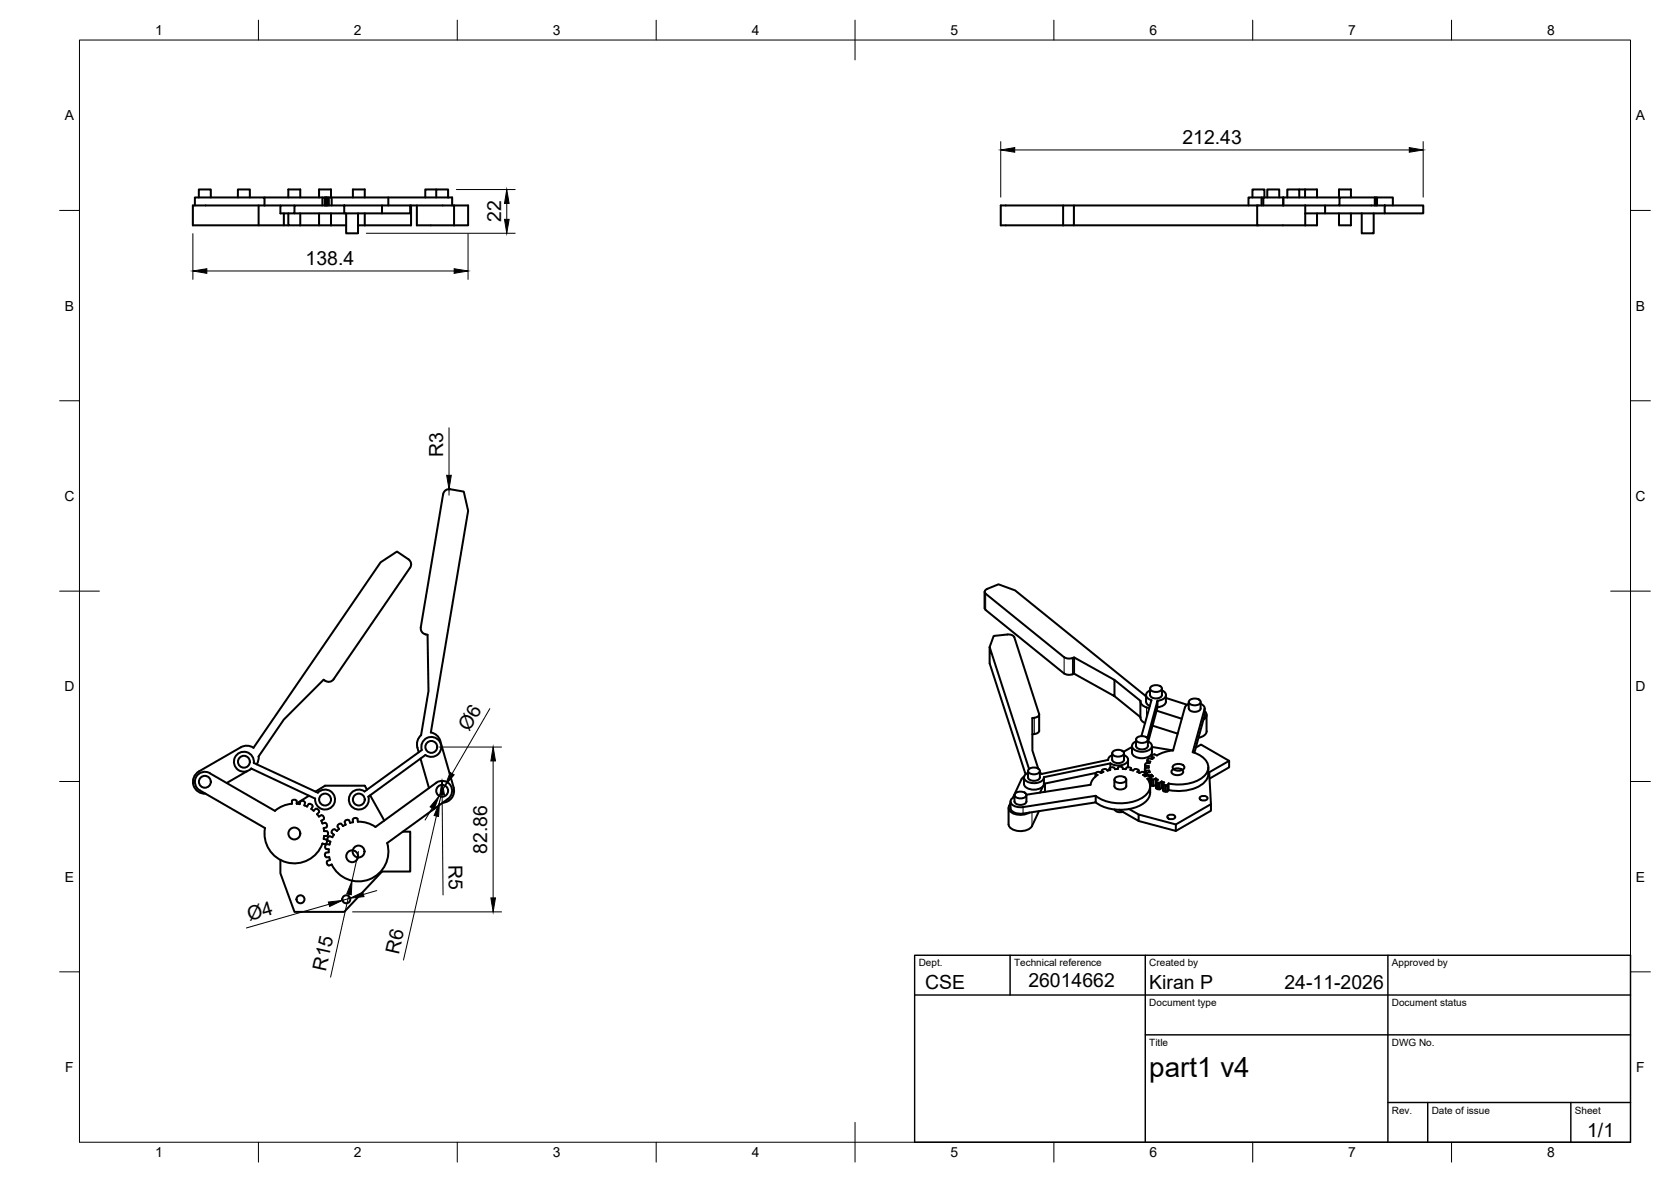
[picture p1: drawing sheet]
<svg xmlns="http://www.w3.org/2000/svg" width="420mm" height="297mm" viewBox="0 0 420 297" stroke-linecap="round" stroke-linejoin="round" font-family="sans-serif">
<!-- layer: Visible -->
<g fill="none" stroke="#000" stroke-width=".51">
<path d="M49 51.6v-2h17.5v2M50 49.6v-2h3v2M59.8 49.6v-2h3v2M65 51.6v5M66.5 51.6h4M66.5 49.6h14.6M66.5 51.6h-18v5h22.9M71.4 53.6v3h1.1M72.5 49.6v-2h3v2M72.5 53.6v3h3M74 51.6h-3.5v2h3.5v-2h12.6M74 53.6h12.6"/>
<path d="M75.5 53.6v3M75.5 56.6h4.7M80.2 49.6v-2h3v2M80.2 53.6v3h3M81.7 49.6h-.6v2M81.7 51.6v-2v2M81.7 49.6h.3v2M82 49.6h.1v2M82.1 49.6h.2v2M82.3 49.6h.4v2M82.7 49.6h.7v2M83.2 56.6h3.8"/>
<path d="M83.2 53.6v3M83.4 49.6h29.2M86.6 51.6h9.5v2h-9.5zM87 53.6v5h3v-5M88.7 49.6v-2h3v2M90 56.6h1.7M91.7 53.6v3M96.1 51.6h7v2h-7M97.6 49.6v2M103.1 51.6h11.1M103.4 51.6v5h-11.7M104.8 51.6v5h9.4"/>
<path d="M109.7 49.6v-2h3v2M109.7 47.6h-2.8v2M112.6 49.6h1.1v2M114.2 51.6h3.5v5h-3.5M114.2 51.6v5M267.3 51.6h-15.7v5h15.7M270 51.6h-2.7v5M270 56.6h46.1M314.9 49.6v-2h3v2M316.1 56.6h12.1M316.1 51.6h12.1M316.1 51.6h-46.1v5h-2.7"/>
<path d="M316.1 51.6v5M317.2 49.6h-3.3v2M317.6 49.6h-.4v2M318.6 49.6v-2h3v2M322.6 49.6v2M322.7 49.6h-5.1v2M322.7 49.6h14.1M323.7 49.6v-2h3v2M326.7 47.6h1.4M328.1 47.6h3.1v2M328.1 47.6v2M328.2 51.6v5"/>
<path d="M331.2 53.6v3h-3M333.2 51.6v2h-5M333.2 53.6h15M336.7 49.6v-2h3v2M336.7 53.6v3h3v-3M336.8 51.6h11.4M342.4 53.6v5h3v-5M345.7 49.6h-8.9v2h-8.6M345.7 49.6h.3v2M345.7 49.6v2M346 49.6h.2v2M346.2 49.6h4v2"/>
<path d="M348.2 51.6h9.7v2h-9.7zM103.1 142.7l-19.2 28a1.63 1.63 0 0 1-2.5 .1l-10 10-6.4 9.3M103.1 142.7a1.49 1.49 0 0 0-.4-2.1l-2.9-2-4.1 2.7-32 46.6M107 159.4l.5 .1 .2 14.2-1.8 11M107 159.4a1.52 1.52 0 0 1-1.2-1.7l5.6-33.5a1.49 1.49 0 0 1 1.8-1.3l3.4 .6 1.1 4.9-9.4 55.7a3 3 0 0 1 2.4 2.1l3.4 11.7M247.6 148.7v4.1M247.6 152.8l.3 .5 19.7 16M248.2 148l2.9-1.2 4.1 1.6 32.8 26.5 .2-.1M248.2 148a.71 .71 0 0 0-.5 1l19.9 16.2M248.8 162.6l1.1-2.8 3.9-.4a1.4 1.4 0 0 1 1.2 .7l6.3 19.3a.94 .94 0 0 1-1.2 1M261.3 179.5v4.1a1.17 1.17 0 0 1-1.2 .9M267.6 165.1l.7 .4 1.4-.1"/>
<path d="M267.6 169.2l.7 .4 1.4-.2M270.1 165.2l10.1 5.7v4l-10.1-5.6zM270.1 165.2l-.4 .2M270.1 169.3l-.4 .2M280.2 170.9l6.6 5.2a1.68 1.68 0 0 0 1.5 1.7M280.2 174.9l6.5 5.3M286.7 176.3l.1 4.4 .4 .6 .7 .4M288.2 174.7v1.6a1.38 1.38 0 0 0 .9 1.1M288.3 177.8l.6 .2M289.2 173v1.7a1.73 1.73 0 0 0 3 0v-1.7M289.2 173.5a1.16 1.16 0 0 0-1 1.1 1.16 1.16 0 0 0 .9 1.2l.4 .2-2.5 9M289.3 172.7a1.95 1.95 0 0 1 2.8 .2 1.29 1.29 0 0 1-1.7 1 .9 .9 0 0 1-.9-.3 .9 .9 0 0 1-.2-.9z"/>
<path d="M290.8 178.6l6.3 2M292.2 173.5a1.18 1.18 0 0 1 1 1.2 1.18 1.18 0 0 1-1.1 1.1l-1 .3M293.2 174.7v1.6a2.01 2.01 0 0 1-2.1 1.4M293.2 175.4l5.3 1.7M297.9 177.8l-2.9 10.8M298.9 176.4v1.6a1.73 1.73 0 0 0 3 0M298.9 176.9l-.6 .4-.4 .5M299.1 176a1.95 1.95 0 0 1 2.8 .3 1.29 1.29 0 0 1-1.7 .9 .9 .9 0 0 1-1-.2 .9 .9 0 0 1-.1-1zM301.9 176.4v1.6M301.9 176.9a1.26 1.26 0 0 1 1 1.4l-3 10.7a5 5 0 0 1 3.9 3.7 3.9 3.9 0 0 1-2.6 3.4 11.9 11.9 0 0 1-7.4 .8M302.9 178v1.9l-2.6 9.3M302.9 178.7a1.22 1.22 0 0 1-.3 2.1"/>
<path d="M303.4 179.7v4.1M50 193.9a3 3 0 0 0-1.4 3.4 3 3 0 0 0 3.1 2.2M62.1 193.8l-5.1 3M63.2 193.2l-.2 .1M63.7 187.9a3 3 0 0 0-3.1-.1l-10.6 6.1M65 190.1l-.1 1.2-.4 .8M77.7 200l-3.1 1.9M79.9 199.2l-16.1-7.5a2.51 2.51 0 0 0-2.9-2.7 2.51 2.51 0 0 0-1.8 3.6 2.51 2.51 0 0 0 4.1 .5l16 7.6M79.9 199.2a2.51 2.51 0 0 1 4 .5 2.51 2.51 0 0 1-1.7 3.7 2.51 2.51 0 0 1-3-2.7M92.3 198.4l-.6-1h-10l-2.4 1.5M93.1 199.9l3.5 6.3M104.9 187.9l.4 1.1"/>
<path d="M105.7 190.6l2.2 7.4M105.9 184.7a3 3 0 0 0-.9 3.2M106 188.5l-14.3 10.4a2.51 2.51 0 0 0-3.9 1.3 2.51 2.51 0 0 0 2.4 3.2 2.51 2.51 0 0 0 2.4-3.2l14.4-10.5M106.1 188.5a2.51 2.51 0 0 1 2.3-3.3 2.51 2.51 0 0 1 2.4 3.3 2.51 2.51 0 0 1-3.8 1.2M114.1 197.9a3 3 0 0 1-2.8 3.8M255.1 199.8v1.6a1.73 1.73 0 0 0 3 0v-1.6M255.3 199.4a1.95 1.95 0 0 1 2.8 .3 1.29 1.29 0 0 1-1.7 .9 .9 .9 0 0 1-1-.2 .9 .9 0 0 1-.1-1zM257.5 195.4v1.6a2.21 2.21 0 0 0 2.5 1.4 2.21 2.21 0 0 0 2.5-1.4v-1.6M257.5 195.1l-.6 .7-2.2 4.7M258.5 194.2a1.16 1.16 0 0 0-1 1.1 1.16 1.16 0 0 0 .9 1.2 3.3 3.3 0 0 0 4-.9l.1-.3M258.5 193.7v1.7a1.73 1.73 0 0 0 3 0v-1.7M258.6 193.4a1.95 1.95 0 0 1 2.9 .2 1.29 1.29 0 0 1-1.7 1 .9 .9 0 0 1-1-.3 .9 .9 0 0 1-.2-.9z"/>
<path d="M258.7 193.2l-9.9-30.6v4.1l9.1 27.9M260.1 180.4l-.5 .1v8.1l1.4 4.5M260.1 184.5h-.5M262.2 197.6l-.7 1.6M262.6 196.9l-.1 .2M262.7 196.9v2.1M275.4 194.4l.6 .3-1.2 1.2-.6 1.3-16.1 2.5M275.5 194.3l-13 2.7M277.1 194.2v-.6l.3 .4-.6 .3-.5-.3h-.4l-.5 .4v.8M277.1 193.6l.1-.2 .9-.1 .4 .3M277.1 193.9l-.6 .1M278.6 190.9l-16.6 3.6-.5-.3"/>
<path d="M279 193.5v-.5l.2 .5-.7 .1M279 193l.7-.2 .4 .1 .3 .4 .7-.1v-.4l.8-.1 .4 .1v.4a.74 .74 0 0 0 1-.3h.8l.3 .1v.5M279 193.5l-.5 .1M279.2 192.9v-1.1l-16.7 3.5M279.6 189.3v1.6M279.6 189.8a1.39 1.39 0 0 0-1 1.1M279.8 188.9a1.95 1.95 0 0 1 2.8 .3 1.29 1.29 0 0 1-1.7 .9 .9 .9 0 0 1-.9-.2 .9 .9 0 0 1-.2-1zM280.2 195.9v1.6a1.73 1.73 0 0 0 3 0v-1.6M280.4 195.5a1.95 1.95 0 0 1 2.8 .3 1.29 1.29 0 0 1-1.7 1 .9 .9 0 0 1-1-.3 .9 .9 0 0 1-.1-1zM282.6 189.3v1.6a1.73 1.73 0 0 1-2.9 0M282.7 189.8a1.16 1.16 0 0 1 1 1.1 1.16 1.16 0 0 1-1 1.1l-1.5 .4-1.1-.2-.9-.4M283.6 190.9v1.7"/>
<path d="M283.7 192.6l-.1 .2M284.4 193l-.2 .5a.87 .87 0 0 0 1.1-.2l.9 .1 .1 .2v.6M284.6 187.5v1.6a2.21 2.21 0 0 0 2.5 1.4 2.21 2.21 0 0 0 2.5-1.4v-1.6M284.6 187.7l-2.1 1.2M285.6 186.3a1.18 1.18 0 0 0-1 1.2 1.18 1.18 0 0 0 1.1 1.1 3.5 3.5 0 0 0 3.8-.7 1.14 1.14 0 0 0-.9-1.6M285.6 185.9v1.6a1.73 1.73 0 0 0 3 0v-1.6M285.8 185.5a1.95 1.95 0 0 1 2.8 .2 1.29 1.29 0 0 1-1.7 1 .9 .9 0 0 1-1-.3 .9 .9 0 0 1-.1-.9zM286.3 193.6l-.3 .4 .6 .2 .5-.2 .8 .2 .1 .9M287.9 195.1l.6-.2 .7 .3-.1 1.8M287.9 193.2v1.1M287.9 192.2l.2 .8M287.9 193.5l.3 .2v1.3"/>
<path d="M288 194.4l-.6 .3 .5 .4M288.1 192.4l.7 .1v.4M288.2 193.7l.7-.1v.5M288.3 194.4l.2 .5M288.5 191v.8M288.5 185.5l2.5-9.4v1.6l-2.3 8.7M288.5 194.7l.3 .3M288.5 191.2l.7 .2-.2 .4-.7-.1-.3 .2-.1 1.3M288.8 192.9l-.7 .1-.2 .2v1M288.8 192.8v.1M288.9 193.6l.2 .4-.7 .2-.1 .8M289.1 195.5l-.6 .2a2.98 2.98 0 0 1-1.1 4.7 11.3 11.3 0 0 1-11.9-.4"/>
<path d="M289.2 195.2l-.1 1.8M289.2 197.6a4.4 4.4 0 0 1-3.3 5.2 11.3 11.3 0 0 1-10.4-1.2M289.3 196.4h-.1M289.3 195.3v.3M289.5 190.1l.6 .3-.4 .4-.7-.2-.3 .1-.2 .3v.8M289.6 194.7l.3 .4-.6 .2v1.9v-1.6l.3 .2M289.6 194.7l-.8 .1M289.6 194.7v.5M289.6 187.7l5.3 .9M289.8 182.4l6.3 2M290 195.9l-.4-.1v1.6l-.3-.2M290.6 195.6l-.6 .3v1.6l-.4-.1"/>
<path d="M290.6 195.6v1.7l-.6 .2M290.6 195.6l.5 .4-.4 .3 .1 1.9v-1.7l.4 .2M290.6 197.3h.1M290.7 196.3l.1 .2M291.2 198.3l.4 .1v-1.7l.5-.3v1.6l-.5 .4M291.6 196.7h-.4v1.6l-.4-.1M292.1 196.4l.6 .2-.3 .4v1.7l.3 .2v-1.7l.4 .1M292.1 198l.3 .1M292.4 197l.3 .2M293.5 197.3h-.4v1.7l-.4-.1M293.8 196.9l-.3 .4v1.6l-.4 .1M293.8 196.9v1.6l-.3 .4"/>
<path d="M294.7 193.6a1.95 1.95 0 0 1 2.8 .2 1.29 1.29 0 0 1-1.7 1 .9 .9 0 0 1-1-.3 .9 .9 0 0 1-.1-.9zM295 188.6l-2.5 .5-1.6 .8-.6-.3h-.4l-.3 .3-.1 .8M295 192.4a1.95 1.95 0 0 1 2.8 .3 1.29 1.29 0 0 1-1.7 1 .9 .9 0 0 1-1-.3 .9 .9 0 0 1-.1-1zM300.7 187.9l1.3-.8 7.1 4.1v1.6l-5 2.9M303.4 183.8a2.14 2.14 0 0 1-2 1.6M303.8 194.5a4.7 4.7 0 0 1-3.9 3.8l-3.4 .5-2.7-.3M303.8 192.8v1.7M309.1 191.2l-5.1 2.9 .5 9.6-8.8 5.1M69.1 203.8l-16.3-9.5a2.51 2.51 0 0 0-3.5 .9 2.51 2.51 0 0 0 .9 3.4l16.4 9.5a7.5 7.5 0 0 0 5.4 8.6 7.5 7.5 0 0 0 9.1-4.7l.7 .2 .3-.3 .2-.5-.2-.4-.7-.2 .1-.7h.8l.2-.4v-.5l-.2-.3h-.8l-.1-.8 .7-.2 .2-.4-.2-.5-.3-.3-.7 .2-.3-.6 .6-.4 .1-.4-.3-.5-.4-.2-.6 .4M77.2 202.7l.4-.7h.4l.5 .3 .2 .3-.4 .7 .6 .4 .5-.5 .4 .1 .4 .4 .1 .4-.6 .5 .5 .6M77.2 202.7l-.7-.3 .2-.7-.3-.4-.5-.1-.4 .1-.1 .8-.8-.1v-.8l-.3-.2h-.6l-.3 .2v.8l-2 .4-2.3 1.4M83.6 210.4l-.7-.3-.4 .2-.2 .5 .1 .4 .7 .3-.2 .7-.8-.1-.3 .3-.1 .5 .2 .4 .8 .1v.8l-.8 .1-.2 .3v.5l.3 .4 .8-.1"/>
<path d="M85.3 208.3l-.6 .5-.6-.4-.4 .1-.3 .4v.4l.6 .5-.4 .6M86.3 207.6l-.5-.6h-.4l-.4 .3-.2 .4 .5 .6M88 206.8l-.2-.7-.9 .1-.3 .3 .3 .7-.6 .4M88 206.8l.8-.2-.1-.7 .3-.3 .5-.1 .4 .2 .1 .8 2 .2 2.4 1.1 15.3-11.1a2.5 2.5 0 0 1 3.5 .6 2.5 2.5 0 0 1-.5 3.5l-15.4 11.1a7.5 7.5 0 0 1-4.4 9.1 7.5 7.5 0 0 1-9.5-3.8l-.7 .3-.4-.2-.2-.5 .1-.4 .8-.3-.2-.7M101.3 209h1.8v10h-7l-9.5 10.2h-12.6l-3.5-9.7v-3.4M253.6 203.1v4a2.44 2.44 0 0 0 2.6 1.7 3.4 3.4 0 0 0 3.3-1.2l1.7-3.8M254.1 201.4v1.6a2.53 2.53 0 0 0 3.1 1.4M254.1 201.8l-.4 .8a1.59 1.59 0 0 0 1.5 2l1.9 .1 1.7-.5M255.1 200.3a1.17 1.17 0 0 0-1 1.1 1.17 1.17 0 0 0 1 1.2l1 .2h1.1l18.3-2.8v1.6l-18.3 2.9M280.2 203.4a1.81 1.81 0 0 0 2.2 .6M281.4 203.5l4.9 2.8v-1.6l9.4 2.5M283.9 203.3l2.4 1.4"/>
<path d="M293.6 205.1l.9-.4a.73 .73 0 0 1 .9 .8l-.9 .4a.73 .73 0 0 1-.9-.8zM301.7 200.4l.9-.4a.73 .73 0 0 1 1 .8l-1 .4a.73 .73 0 0 1-.9-.8zM304.5 202.1l-8.8 5.1v1.6l-9.4-2.5"/>
<circle cx="51.5" cy="196.5" r="1.49"/>
<circle cx="61.3" cy="191.4" r="1.49"/>
<circle cx="108.4" cy="187.7" r="1.49"/>
<circle cx="111.2" cy="198.7" r="1.49"/>
<circle cx="74" cy="209.5" r="1.49"/>
<circle cx="81.7" cy="200.9" r="1.49"/>
<circle cx="88.6" cy="215.2" r="1.49"/>
<circle cx="90.2" cy="214" r="1.49"/>
<circle cx="90.2" cy="200.9" r="1.49"/>
<circle cx="75.6" cy="226" r="1.01"/>
<circle cx="87.1" cy="226" r="1.01"/>
</g>
<!-- layer: Visible Narrow -->
<path d="M247.8 149.2v4.1M267.6 165.2v4.1M269.7 165.4v4.1M288.3 177.8v2.6M302.9 178.3v1.6M260.1 180.4v4.1M262.6 196.9v2.1M257.2 202.8v1.7M259.5 204.1v3.5" fill="none" stroke="#000" stroke-width=".25"/>
<!-- layer: BORDER -->
<g fill="none" stroke="#000" stroke-width=".25">
<path d="M20 10.1h390v276.9h-390zM65 5.1v5M115 5.1v5M165 5.1v5M215 5.1v10M265 5.1v5M315 5.1v5M365 5.1v5M15 52.9h5M410 52.9h5M15 100.7h5M410 100.7h5"/>
<path d="M15 148.6h10M405 148.6h10M15 196.4h5M410 196.4h5M15 244.2h5M410 244.2h5M65 287v5M115 287v5M165 287v5M215 282.1v9.9M265 287v5M315 287v5"/>
<path d="M365 287v5"/>
</g>
<!-- layer: TITLEBLOCK -->
<path d="M230 240.1h180v46.9h-180zM230 250h180M254 240.1v9.9M288 240.1v46.9M349 240.1v46.9M288 260.1h122M349 277.1h61M359 277.1v9.9M395 277.1v9.9" fill="none" stroke="#000" stroke-width=".36"/>
<!-- layer: FD_Dimensions -->
<g fill="none" stroke="#000" stroke-width=".25">
<path d="M251.6 35.6v13.9M255.1 37.7h99.3M357.8 35.6v13.9M48.5 58.7v11.5M92.1 58.6h37.4M114.8 47.6h14.7M117.7 58.7v11.5M127.4 51.1v4M52 68.1h62.2M112.9 107.5v12M112.9 122.9v1.5M123.2 178.1l-9.5 16.3"/>
<path d="M110.5 187.7h15.6M111.2 199.7l.2 25.2M111.2 198.7l-.7 3M111.9 197.4l-1.5 2.6M124 191.2v34.4M90.1 214l-1.6 7.3M108.6 203.1l-1.7 3M109.7 205.1l-8.2 36.2M82.7 227.3l-20.7 5.9M87.8 224.7l-4.7 20.9M88 225.7l-1.9 .6M88.6 229.2h37.5"/>
<path d="M94.7 223.8l-3.3 1"/>
</g>
<g fill="#000" stroke="#000" stroke-width=".25">
<path d="M251.6 37.7l3.5-.6v1.2zM354.4 37.1l3.4 .6-3.4 .6zM126.9 55.1h1.1l-.6 3.5zM127.4 47.6l.6 3.5h-1.1zM48.5 68.1l3.5-.6v1.2zM114.2 67.5l3.5 .6-3.5 .6zM112.3 119.5h1.2l-.6 3.4zM111.1 196.2l.7 3.5h-1.2zM113.2 194.1l1 .6-2.3 2.7zM124 187.7l.6 3.5h-1.2zM110.4 200l-1.2 3.4-1.1-.6zM110.5 201.7l-.2 3.5-1.1-.3z"/>
<path d="M82.5 226.7l3.6-.4-3.2 1.5zM88.5 221.3l-.2 3.6-1.1-.3zM88 225.7l3.2-1.5 .3 1.1zM123.4 225.6h1.2l-.6 3.6z"/>
</g>
<text font-size="7" x="289" y="270.6">part1 v4</text>
<g font-size="4.9">
<text x="297.3" y="36.2">212.43</text>
<text x="126" y="55.8" transform="rotate(-90 126 55.8)">22</text>
<text x="76.8" y="66.6">138.4</text>
<text x="111.4" y="114.9" transform="rotate(-90 111.4 114.9)">R3</text>
<text x="118" y="184" transform="rotate(-60 118 184)">Ø6</text>
<text x="122.5" y="214.6" transform="rotate(-90 122.5 214.6)">82.86</text>
<text x="112.8" y="217.4" transform="rotate(89 112.8 217.4)">R5</text>
<text x="62.7" y="231.4" transform="rotate(-16 62.7 231.4)">Ø4</text>
<text x="100.2" y="240" transform="rotate(-77 100.2 240)">R6</text>
<text x="81.9" y="244.2" transform="rotate(-77 81.9 244.2)">R15</text>
<text x="232.6" y="248.5">CSE</text>
<text x="258.6" y="248.1">26014662</text>
<text x="289" y="248.5">Kiran P</text>
<text x="323" y="248.5">24-11-2026</text>
<text x="399.1" y="285.7">1/1</text>
</g>
<g font-size="3.5">
<text x="39" y="8.8">1</text>
<text x="89" y="8.8">2</text>
<text x="139" y="8.8">3</text>
<text x="189" y="8.8">4</text>
<text x="239" y="8.8">5</text>
<text x="289" y="8.8">6</text>
<text x="339" y="8.8">7</text>
<text x="389" y="8.8">8</text>
<text x="16.3" y="30.2">A</text>
<text x="411.3" y="30.2">A</text>
<text x="16.3" y="78">B</text>
<text x="411.3" y="78">B</text>
<text x="16.2" y="125.9">C</text>
<text x="411.2" y="125.9">C</text>
<text x="16.2" y="173.7">D</text>
<text x="411.2" y="173.7">D</text>
<text x="16.3" y="221.6">E</text>
<text x="411.3" y="221.6">E</text>
<text x="16.4" y="269.4">F</text>
<text x="411.4" y="269.4">F</text>
<text x="39" y="290.8">1</text>
<text x="89" y="290.8">2</text>
<text x="139" y="290.8">3</text>
<text x="189" y="290.8">4</text>
<text x="239" y="290.8">5</text>
<text x="289" y="290.8">6</text>
<text x="339" y="290.8">7</text>
<text x="389" y="290.8">8</text>
</g>
<g font-size="2.5">
<text x="231" y="242.9">Dept.</text>
<text x="255" y="242.9">Technical reference</text>
<text x="289" y="242.9">Created by</text>
<text x="350" y="242.9">Approved by</text>
<text x="289" y="252.8">Document type</text>
<text x="350" y="252.8">Document status</text>
<text x="289" y="262.9">Title</text>
<text x="350" y="262.9">DWG No.</text>
<text x="350" y="279.9">Rev.</text>
<text x="360" y="279.9">Date of issue</text>
<text x="396" y="279.9">Sheet</text>
</g>
</svg>
